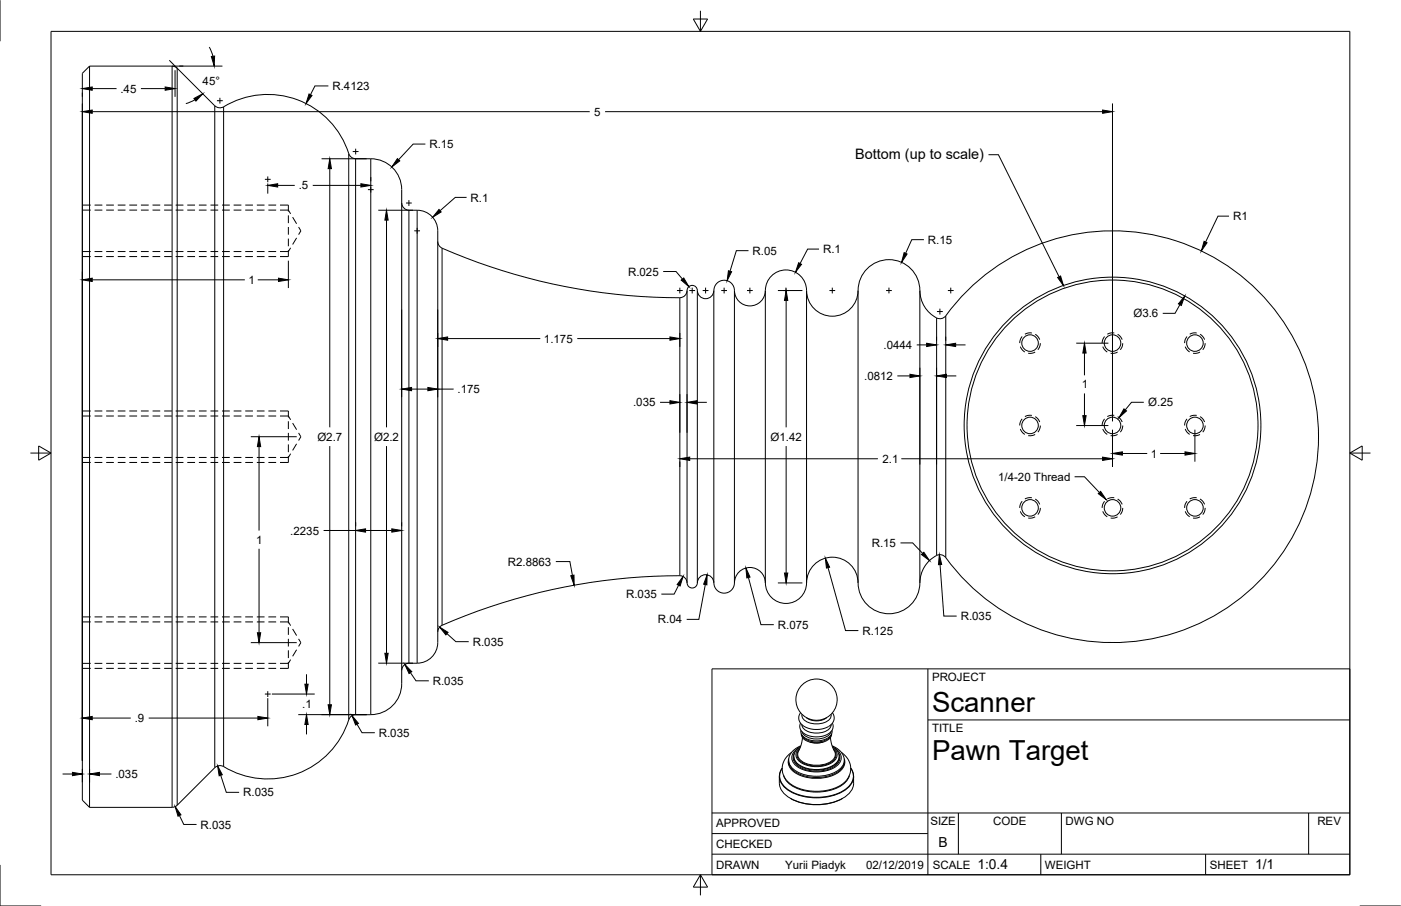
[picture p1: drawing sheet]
<svg xmlns="http://www.w3.org/2000/svg" width="432mm" height="279mm" viewBox="0 0 432 279" stroke-linecap="round" stroke-linejoin="round" font-family="sans-serif">
<!-- layer: Visible -->
<g fill="none" stroke="#000" stroke-width=".31">
<path d="M27.6 20.4l-2.2 2.2v224.2l2.2 2.2M27.6 20.4v228.6M27.6 20.4h25.4M53.1 20.4l.6 .1 .9 .5 11.6 11.6 1.3 .6 1.4-.3M68.9 32.9a26.3 26.3 0 0 1 38.8 14.9l1 .9 .9 .2M109.6 49a17.5 17.5 0 0 1 8.1 .6 10.2 10.2 0 0 1 6.1 11v148.2a9.9 9.9 0 0 1-9.5 11.6M123.8 62.6a2.25 2.25 0 0 0 2.2 2.2 8.8 8.8 0 0 1 6.3 1.3 7.9 7.9 0 0 1 2.6 6.6v117.4a55.3 55.3 0 0 1-.3 10.1 6.3 6.3 0 0 1-6 4.3 4.4 4.4 0 0 0-4.1 .7l-.7 1.5M134.9 74.5a2.21 2.21 0 0 0 1.4 2 182.8 182.8 0 0 0 73.2 15.3M214.9 89.6a1.67 1.67 0 0 0-1.9-1.6 1.67 1.67 0 0 0-1.3 2.2 2.21 2.21 0 0 1-2.2 1.6M214.9 89.6a2.53 2.53 0 0 0 2.6 2.5 2.53 2.53 0 0 0 2.5-2.5M220 89.6a3.2 3.2 0 0 1 3.2-3.2 3.2 3.2 0 0 1 3.2 3.2 4.8 4.8 0 0 0 4.7 4.7 4.8 4.8 0 0 0 4.8-4.7M283.5 89.6a9.6 9.6 0 0 0-10.1-9.5 9.6 9.6 0 0 0-9 10.6 8 8 0 0 1-9 6.7 8 8 0 0 1-6.9-8.8 6.3 6.3 0 0 0-6.8-5.3 6.3 6.3 0 0 0-5.8 6.3"/>
<path d="M283.5 89.6a9.5 9.5 0 0 0 5.2 8.4M288.7 98.1a2.24 2.24 0 0 0 2.8-.7 63.5 63.5 0 0 1 94-9.7 63.5 63.5 0 0 1-.4 94.5 63.5 63.5 0 0 1-94-10.6 2.5 2.5 0 0 0-3.3 .2 9.5 9.5 0 0 0-4.3 8M214.9 179.8a1.67 1.67 0 0 1-1.9 1.5 1.67 1.67 0 0 1-1.3-2.1 2.21 2.21 0 0 0-2.2-1.7 183.6 183.6 0 0 0-73.3 15.3M214.9 179.8a2.53 2.53 0 0 1 2.6-2.6 2.53 2.53 0 0 1 2.5 2.6M220 179.8a3.2 3.2 0 0 0 3.2 3.1 3.2 3.2 0 0 0 3.2-3.1 4.8 4.8 0 0 1 4.7-4.8 4.8 4.8 0 0 1 4.8 4.8M235.9 179.8a6.3 6.3 0 0 0 6.3 6.3 6.3 6.3 0 0 0 6.4-6.3 7.9 7.9 0 0 1 7.9-8 7.9 7.9 0 0 1 8 8 9.5 9.5 0 0 0 9.5 9.5 9.5 9.5 0 0 0 9.5-9.5M136.3 192.8a2.21 2.21 0 0 0-1.4 2M246.7 219.8l-.4 .8-.1 .9 .6 1.6 1.7 1.2 2.6 .7 2.8-.3 1.3-.6 1-.7 .7-1 .2-.9-.2-1-.4-.7M66.2 236.7l-11.6 11.6-.5 .4-1 .3M68.9 236.4l-1.4-.3-1.3 .6M107.5 221.9a26.2 26.2 0 0 1-38.6 14.5M109.6 220.4h4.7"/>
<path d="M109.6 220.4l-1.3 .4-.8 1.2M241.1 236.9l-.8 1.7-.1 2.9M244 232l-1.9 1.8-.9 2.3v2.1l.5 1.3 .7 1.2M246.7 223l-.2 1.3 .5 1.2 1.3 1 2 .6 2 .1 1.9-.4 1.4-.7 1-1.2a2.07 2.07 0 0 0-.1-1.9M246.8 230.2l-1.6 1.3-.4 .9-.2 1.1M246.8 230l-1.6 .9-1.2 1.1-.8 1.3-.1 1.5M246.8 225.2v.2a3.7 3.7 0 0 0 4 3l2.3-.1 2-.7 1.1-1 .2-1.4M247 226.3l.2 .9 .9 1 1.3 .6 1.9 .3 1.9-.1 1.8-.7 1-1 .3-1M247.3 227.4l-.3 2.1-.9 2.1M250.8 222.1a6.4 6.4 0 0 1-4.5-9.8 6.4 6.4 0 0 1 10.7 0 6.4 6.4 0 0 1-4.5 9.8M255.9 227.4l.4 2.1 .9 2.1M256.5 230l1.6 .9 1.2 1.1 .7 1.3 .2 1.5"/>
<path d="M256.5 230.2l1.5 1.3 .5 .9 .1 1.1M259.3 232l1.9 1.8 .9 2.3v2.1l-.5 1.3-.8 1.2M262.2 236.9l.8 1.7 .1 2.9M27.6 249h25.4M240.2 241.5a7 7 0 0 0 5.7 5.7 16.7 16.7 0 0 0 15.6-2.3 4.7 4.7 0 0 0 1.6-3.4M243.5 246.2a17.6 17.6 0 0 0 16.2 0"/>
<circle cx="317.5" cy="105.8" r="2.55"/>
<circle cx="342.9" cy="105.8" r="2.55"/>
<circle cx="368.3" cy="105.8" r="2.55"/>
<circle cx="317.5" cy="131.2" r="2.55"/>
<circle cx="342.9" cy="131.2" r="45.7"/>
<circle cx="342.9" cy="131.2" r="2.55"/>
<circle cx="342.9" cy="131.2" r="44.8"/>
<circle cx="368.3" cy="131.2" r="2.55"/>
<circle cx="317.5" cy="156.6" r="2.55"/>
<circle cx="342.9" cy="156.6" r="2.55"/>
<circle cx="368.3" cy="156.6" r="2.55"/>
</g>
<!-- layer: Visible Narrow -->
<g fill="none" stroke="#000" stroke-width=".31">
<path d="M53 20.4v228.6M54.6 21v227.3M66.2 32.6v204.1M68.9 32.9v203.5M107.5 47.4v174.6M109.6 49v171.4M114.3 49v171.4M126 64.8v139.7M128.6 64.8v139.7M136.2 76.5v116.3M209.5 91.8v85.7M211.8 89.6v90.2"/>
<path d="M214.9 89.6v90.2M220 89.6v90.2M226.4 89.6v90.2M235.9 89.6v90.2M248.6 89.6v90.2M264.5 89.6v90.2M283.5 89.6v90.2M288.7 98.1v73.2M291.5 97.4v74.6M240.2 239.4a7 7 0 0 0 5.7 5.7 16.7 16.7 0 0 0 15.6-2.3 4.7 4.7 0 0 0 1.6-3.4M241.1 236.9a4.5 4.5 0 0 0 1.7 6.6 16.9 16.9 0 0 0 18.5-.7 4.3 4.3 0 0 0 .9-5.9M241.5 239.2a7.7 7.7 0 0 0 6.2 4.6 14.8 14.8 0 0 0 12.8-2.4l1-1.5 .3-.7"/>
<path d="M243.1 234.5a5.7 5.7 0 0 0 4.9 4.4 12.1 12.1 0 0 0 11.4-2.4l.8-1.3v-.7M243.1 234.8a5.7 5.7 0 0 0 4.9 4.5 12.1 12.1 0 0 0 11.4-2.4l.8-1.3v-.8M243.1 234a4 4 0 0 0 2.8 4.8 13.1 13.1 0 0 0 13.1-1 3.4 3.4 0 0 0 1.2-3.8M244.7 233.3a5 5 0 0 0 4.7 3.8 8.8 8.8 0 0 0 8.9-2.5l.4-1.3M244.7 233.5a5 5 0 0 0 4.7 3.8 8.8 8.8 0 0 0 8.9-2.5l.4-1.3M244.9 232.3a2.99 2.99 0 0 0 1.6 4.3 10.6 10.6 0 0 0 11.6-1.1 2.64 2.64 0 0 0 .4-3.2M246 230.7a3.3 3.3 0 0 0-2 3.2 3.3 3.3 0 0 0 2.3 2.9 11.3 11.3 0 0 0 12.1-1.1 3.1 3.1 0 0 0-1.1-5M246.1 231.6a2.75 2.75 0 0 0 2.1 3.8 8.4 8.4 0 0 0 8.6-1.2 2.14 2.14 0 0 0 .4-2.6M246.4 231a2.62 2.62 0 0 0 1.4 4.4 9 9 0 0 0 9.1-.9 2.28 2.28 0 0 0 0-3.5M246.6 230.5a2.7 2.7 0 0 0-1.3 2.7 2.7 2.7 0 0 0 2.1 2.3 9.3 9.3 0 0 0 9.9-1 2.49 2.49 0 0 0-.6-4M247.1 223.4a3.5 3.5 0 0 0 3.6 2.6 5.1 5.1 0 0 0 5.4-2.1l.1-.5M247.2 225.6a4.6 4.6 0 0 0 5.3 2.3l2.1-.7a2.62 2.62 0 0 0 1.5-1.6"/>
<path d="M247.2 220.3a3.1 3.1 0 0 0 3.4 2.9 5.6 5.6 0 0 0 5.4-1.9l.1-1M247.2 226.7a5.5 5.5 0 0 0 6.7 1.8l1.6-.9 .6-.9M248.5 221.3a5.4 5.4 0 0 0 6.3 0M249.6 228.8l2.4 .3 1.7-.3M250.8 222.1h1.7M242.5 240.7a13.6 13.6 0 0 0 12.6 3l2-.6 1.8-.8 1.9-1.6"/>
</g>
<!-- layer: Hidden -->
<g fill="none" stroke="#000" stroke-width=".31">
<path d="M25.4 64.8h2.6M25.4 77.6h2.6M29.1 64.8h2.4M29.1 77.6h2.4M32.7 64.8h2.4M32.7 77.6h2.4M36.3 64.8h2.4M36.3 77.6h2.4M39.9 64.8h2.3M39.9 77.6h2.3M43.4 64.8h2.4M43.4 77.6h2.4"/>
<path d="M47 64.8h2.4M47 77.6h2.4M50.6 64.8h2.4M50.6 77.6h2.4M54.1 64.8h2.4M54.1 77.6h2.4M57.7 64.8h2.4M57.7 77.6h2.4M61.3 64.8h2.4M61.3 77.6h2.4M64.9 64.8h2.3M64.9 77.6h2.3"/>
<path d="M68.4 64.8h2.4M68.4 77.6h2.4M72 64.8h2.4M72 77.6h2.4M75.6 64.8h2.4M75.6 77.6h2.4M79.2 64.8h2.3M79.2 77.6h2.3M82.7 64.8h2.4M82.7 77.6h2.4M86.3 64.8h2.6l.7 1.2M88.9 63.2v2"/>
<path d="M88.9 66.4v2.4M88.9 70v2.4M88.9 73.6v2.3M88.9 77.1v2M89.6 76.4l-.7 1.2h-2.6M90.2 67l1.2 2M91.4 73.4l-1.2 2M92 70l.7 1.2-.7 1.1M314.5 106.9l.4 .8 1 .8M315 103.8l-.5 1-.2 1M318 102.7h-.9l-1.2 .4M319 108.6l-.9 .3h-1.2"/>
<path d="M319.1 103.1l.7 .6 .6 1.1M320.6 105.8l-.2 1.3-.5 .8M339.9 106.9l.4 .8 1 .8M340.4 103.8l-.5 1-.2 1M343.4 102.7h-.9l-1.2 .4M344.4 108.6l-.9 .3h-1.2M344.5 103.1l.7 .6 .6 1.1M346 105.8l-.2 1.3-.5 .8M365.3 106.9l.4 .8 1 .8M365.8 103.8l-.5 1-.2 1M368.8 102.7h-.9l-1.2 .4M369.8 108.6l-.9 .3h-1.2"/>
<path d="M369.9 103.1l.7 .6 .6 1.1M371.4 105.8l-.2 1.3-.5 .8M25.4 128.3h2.6M29.1 128.3h2.4M32.7 128.3h2.4M36.3 128.3h2.4M39.9 128.3h2.3M43.4 128.3h2.4M47 128.3h2.4M50.6 128.3h2.4M54.1 128.3h2.4M57.7 128.3h2.4"/>
<path d="M61.3 128.3h2.4M64.9 128.3h2.3M68.4 128.3h2.4M72 128.3h2.4M75.6 128.3h2.4M79.2 128.3h2.3M82.7 128.3h2.4M86.3 128.3h2.6l.7 1.2M88.9 126.7v2M88.9 129.9v2.4M88.9 133.5v2.4M88.9 137.1v2.3"/>
<path d="M89.6 139.9l-.7 1.2h-2.6M90.2 130.5l1.2 2M91.4 136.9l-1.2 2M92 133.5l.7 1.2-.7 1.1M314.5 132.3l.4 .8 1 .9M315 129.2l-.5 1-.2 1M318 128.1l-1.4 .1-.7 .3M319 134l-.9 .3h-1.2M319.1 128.5l.7 .6 .6 1.1M320.6 131.2l-.2 1.3-.5 .8M339.9 132.3l.4 .8 1 .9M340.4 129.2l-.5 1-.2 1"/>
<path d="M343.4 128.1l-1.4 .1-.7 .3M344.4 134l-.9 .3h-1.2M344.5 128.5l.7 .6 .6 1.1M346 131.2l-.2 1.3-.5 .8M365.3 132.3l.4 .8 1 .9M365.8 129.2l-.5 1-.2 1M368.8 128.1l-1.4 .1-.7 .3M369.8 134l-.9 .3h-1.2M369.9 128.5l.7 .6 .6 1.1M371.4 131.2l-.2 1.3-.5 .8M25.4 141.1h2.6M29.1 141.1h2.4"/>
<path d="M32.7 141.1h2.4M36.3 141.1h2.4M39.9 141.1h2.3M43.4 141.1h2.4M47 141.1h2.4M50.6 141.1h2.4M54.1 141.1h2.4M57.7 141.1h2.4M61.3 141.1h2.4M64.9 141.1h2.3M68.4 141.1h2.4M72 141.1h2.4"/>
<path d="M75.6 141.1h2.4M79.2 141.1h2.3M82.7 141.1h2.4M88.9 140.6v2M314.5 157.7l.4 .8 1 .9M315 154.6l-.5 1-.2 1M318 153.5h-.9l-1.2 .4M319 159.4l-.9 .3h-1.2M319.1 153.9l.7 .6 .6 1.1M320.6 156.6l-.2 1.3-.5 .8M339.9 157.7l.4 .8 1 .9M340.4 154.6l-.5 1-.2 1"/>
<path d="M343.4 153.5h-.9l-1.2 .4M344.4 159.4l-.9 .3h-1.2M344.5 153.9l.7 .6 .6 1.1M346 156.6l-.2 1.3-.5 .8M365.3 157.7l.4 .8 1 .9M365.8 154.6l-.5 1-.2 1M368.8 153.5h-.9l-1.2 .4M369.8 159.4l-.9 .3h-1.2M369.9 153.9l.7 .6 .6 1.1M371.4 156.6l-.2 1.3-.5 .8M25.4 191.8h2.6M29.1 191.8h2.4"/>
<path d="M32.7 191.8h2.4M36.3 191.8h2.4M39.9 191.8h2.3M43.4 191.8h2.4M47 191.8h2.4M50.6 191.8h2.4M54.1 191.8h2.4M57.7 191.8h2.4M61.3 191.8h2.4M64.9 191.8h2.3M68.4 191.8h2.4M72 191.8h2.4"/>
<path d="M75.6 191.8h2.4M79.2 191.8h2.3M82.7 191.8h2.4M86.3 191.8h2.6l.7 1.1M88.9 190.2v2M88.9 193.4v2.4M88.9 197v2.4M90.2 194l1.2 2M92 197l.7 1.2-.7 1.1M25.4 204.6h2.6M29.1 204.6h2.4M32.7 204.6h2.4"/>
<path d="M36.3 204.6h2.4M39.9 204.6h2.3M43.4 204.6h2.4M47 204.6h2.4M50.6 204.6h2.4M54.1 204.6h2.4M57.7 204.6h2.4M61.3 204.6h2.4M64.9 204.6h2.3M68.4 204.6h2.4M72 204.6h2.4M75.6 204.6h2.4"/>
<path d="M79.2 204.6h2.3M82.7 204.6h2.4M88.9 200.6v2.3M88.9 204.1v2M89.6 203.4l-.7 1.2h-2.6M91.4 200.4l-1.2 2"/>
</g>
<!-- layer: Hidden Narrow -->
<g fill="none" stroke="#000" stroke-width=".31">
<path d="M25.4 63.2h2.6M25.4 79.1h2.6M29.1 63.2h2.4M29.1 79.1h2.4M32.7 63.2h2.4M32.7 79.1h2.4M36.3 63.2h2.4M36.3 79.1h2.4M39.9 63.2h2.3M39.9 79.1h2.3M43.4 63.2h2.4M43.4 79.1h2.4"/>
<path d="M47 63.2h2.4M47 79.1h2.4M50.6 63.2h2.4M50.6 79.1h2.4M54.1 63.2h2.4M54.1 79.1h2.4M57.7 63.2h2.4M57.7 79.1h2.4M61.3 63.2h2.4M61.3 79.1h2.4M64.9 63.2h2.3M64.9 79.1h2.3"/>
<path d="M68.4 63.2h2.4M68.4 79.1h2.4M72 63.2h2.4M72 79.1h2.4M75.6 63.2h2.4M75.6 79.1h2.4M79.2 63.2h2.3M79.2 79.1h2.3M82.7 63.2h2.4M82.7 79.1h2.4M86.3 63.2h2.6M86.3 79.1h2.6"/>
<path d="M25.4 126.7h2.6M29.1 126.7h2.4M32.7 126.7h2.4M36.3 126.7h2.4M39.9 126.7h2.3M43.4 126.7h2.4M47 126.7h2.4M50.6 126.7h2.4M54.1 126.7h2.4M57.7 126.7h2.4M61.3 126.7h2.4M64.9 126.7h2.3"/>
<path d="M68.4 126.7h2.4M72 126.7h2.4M75.6 126.7h2.4M79.2 126.7h2.3M82.7 126.7h2.4M86.3 126.7h2.6M25.4 142.6h2.6M29.1 142.6h2.4M32.7 142.6h2.4M36.3 142.6h2.4M39.9 142.6h2.3M43.4 142.6h2.4"/>
<path d="M47 142.6h2.4M50.6 142.6h2.4M54.1 142.6h2.4M57.7 142.6h2.4M61.3 142.6h2.4M64.9 142.6h2.3M68.4 142.6h2.4M72 142.6h2.4M75.6 142.6h2.4M79.2 142.6h2.3M82.7 142.6h2.4M86.3 142.6h2.6"/>
<path d="M25.4 190.2h2.6M29.1 190.2h2.4M32.7 190.2h2.4M36.3 190.2h2.4M39.9 190.2h2.3M43.4 190.2h2.4M47 190.2h2.4M50.6 190.2h2.4M54.1 190.2h2.4M57.7 190.2h2.4M61.3 190.2h2.4M64.9 190.2h2.3"/>
<path d="M68.4 190.2h2.4M72 190.2h2.4M75.6 190.2h2.4M79.2 190.2h2.3M82.7 190.2h2.4M86.3 190.2h2.6M25.4 206.1h2.6M29.1 206.1h2.4M32.7 206.1h2.4M36.3 206.1h2.4M39.9 206.1h2.3M43.4 206.1h2.4"/>
<path d="M47 206.1h2.4M50.6 206.1h2.4M54.1 206.1h2.4M57.7 206.1h2.4M61.3 206.1h2.4M64.9 206.1h2.3M68.4 206.1h2.4M72 206.1h2.4M75.6 206.1h2.4M79.2 206.1h2.3M82.7 206.1h2.4M86.3 206.1h2.6"/>
</g>
<!-- layer: Border -->
<path d="M0 0v12.7M15.7 9.7h400.3v260.1h-400.3zM213.7 5.9h4.4l-2.2 3.8zM215.9 3.3v6.4M9.4 139.7h6.3M11.9 137.5l3.8 2.2-3.8 2.2zM416 139.7h6.4M416 139.7l3.8-2.2v4.4zM0 266.7v12.7h12.7M215.9 269.8l2.2 3.8h-4.4zM215.9 269.8v6.3M419.1 279.4h12.7" fill="none" stroke="#000" stroke-width=".31"/>
<!-- layer: Titleblock -->
<path d="M219.4 206.3h196.6v63.5h-196.6zM286 206.3v63.5M286 222h130M219.4 257.1h66.6M219.4 250.7h196.6M295.4 250.7v12.7M327.1 250.7v12.7M403.3 250.7v12.7M219.4 263.4h196.6M320.8 263.4v6.4M371.6 263.4v6.4" fill="none" stroke="#000" stroke-width=".31"/>
<!-- layer: Annotations -->
<path d="M326 85.6l.9-.5 .9 3zM338.5 152.2l.7-.7 1.8 2.6z" fill="#000" stroke="#000" stroke-width=".31"/>
<path d="M304.7 47.7h3l18.7 37.6M331.2 147h3l4.7 4.9" fill="none" stroke="#000" stroke-width=".31"/>
<!-- layer: Dimensions -->
<g fill="none" stroke="#000" stroke-width=".31">
<path d="M52.2 18.6l2.4 2.4M64.5 14.5l1.1 2.8M25.4 28.6v1.3M25.4 31.9v202.7M28.4 27.3h7.5M28.4 34.4h153.4M43.4 27.3h7.5M53 20.4h15.6M54 21.7v8.2M60.1 30.8l-2.8 1.2M101.2 26.5h-4.1l-1.4 2.7M186.5 34.4h153.3"/>
<path d="M342.9 31.9v98.1M82.5 56.6v3.1M85.6 57.2h5.2M96.4 57.2h14.8M99.1 49h13.9M101.6 52v79.8M114.3 54.6v1.3M131.1 44.4h-3.8l-4.5 4.9M116.6 64.8h10.7M119.1 67.9v63.9M143.8 60.9h-3.5l-4.7 4.1M230.7 77.3h-3.8l-1.9 6.4"/>
<path d="M252.4 76.8h-3.5l-2.3 4.5M284.8 73.9h-3.8l-1.9 4.2M378.8 66.7h-3.4l-3.8 7.9M28.4 86.3h47.1M79.4 86.3h6.4M88.9 80.4v8.4M123.8 95.4v27.1M134.9 95.4v27.1M204.4 83.7h4l1.9 2.4M239.8 89.6h7.5M242.3 92.6v39.2M363.6 94l-1.4 2.6h-3.8"/>
<path d="M126.9 120h5M134.9 120h4.9M138 104.4h28.5M177.9 104.4h28.6M209.5 102.7v4.3M276.6 115.9h3.9M282.6 106.4h3M283.5 113.4v29.9M288.6 103.8v1.3M288.6 113.4v29.9M291.5 103.8v1.3M291.7 115.9h3"/>
<path d="M294.5 106.4h3.1M331.7 105.8h9.9M334.2 108.9v6.8M77.3 134.7h14.2M79.8 137.7v25.9M101.6 137.6v79.7M119.1 137.6v63.9M203.4 124.1h3.1M209.5 121.5v12M211.8 121.5v12M214.8 124.1h3M242.3 137.6v39.1"/>
<path d="M331.7 131.2h9.9M334.2 121.3v6.9M342.9 132.5v11.5M345.9 139.8h7.7M352.5 124.1h-3.8l-1.9 2.3M357.6 139.8h7.6M368.3 132.5v9.9M209.5 142.3v1.7M212.6 141.5h58M277.8 141.5h62M79.8 169.2v25.9M99.7 163.6h9.9"/>
<path d="M109.6 161.1v1.2M112.7 163.6h8.1M123.8 161.1v1.2M171.3 173.2h4.3l.8 4.3M230.7 178.1l3.8 14.5h4M239.8 179.8h7.5M255.2 175l5.4 19.5h4M277.5 167.4h3.8l3.1 3.2M289.7 174.1l1.2 15.9h4M77.3 198.2h14.2M137.8 195.4l2.7 2.5h4M209.1 180.5l-1.3 2.7h-4"/>
<path d="M217.4 180.3l-2 10.7h-3.8M82.5 215.3v8.7M83.8 214h13.2M94.5 207.9v3.1M116.6 204.5h10.7M126.5 207.4l1.7 2.6h4M19.3 238.7h3M25.4 237.1v4.1M27.6 237.1v4.1M28.4 221.4h11.9M30.6 238.7h3.8M45.8 221.4h33.7"/>
<path d="M68 239.1l1.7 5.2h4M91.9 220.4h21.1M94.5 223.4v3.1M110 223.3l1.6 2.7h3.9M55.3 251.5l1.3 2.8h4"/>
</g>
<g fill="#000" stroke="#000" stroke-width=".31">
<path d="M65.1 17.4l1-.1-.1 3.1zM25.4 27.3l3-.5v1zM25.4 34.4l3-.5v1zM50.9 26.8l3.1 .5-3.1 .5zM59.8 30.4l2.7-1.5-2.1 2.3zM95.2 29l1 .4-1.9 2.5zM339.8 33.9l3.1 .5-3.1 .5zM82.5 57.2l3.1-.5v1zM101.6 49l.6 3h-1.1zM111.2 56.7l3.1 .5-3.1 .5zM122.5 48.9l.7 .7-2.4 1.9zM119.1 64.8l.5 3.1h-1z"/>
<path d="M135.3 64.6l.7 .8-2.7 1.6zM278.7 77.9l.9 .4-1.7 2.6zM371.1 74.4l.9 .5-1.7 2.5zM25.4 86.3l3-.5v1zM85.8 85.8l3.1 .5-3.1 .5zM210 86.4l.7-.7 1.6 2.7zM224.5 83.5l1 .3-1.4 2.8zM242.3 89.6l.5 3h-1zM246.1 81l.9 .5-1.8 2.5zM365.1 91.3l-1 2.9-.9-.5zM123.8 120l3.1-.5v1zM131.9 119.5l3 .5-3 .5z"/>
<path d="M134.9 104.4l3.1-.5v1zM206.5 103.9l3 .5-3 .5zM280.5 115.4l3 .5-3 .5zM285.6 105.9l3 .5-3 .5zM288.6 115.9l3.1-.5v1zM291.5 106.4l3-.5v1zM334.2 105.8l.6 3.1h-1.1zM79.8 134.7l.5 3h-1zM206.5 123.6l3 .5-3 .5zM211.8 124.1l3-.5v1zM333.7 128.2h1.1l-.6 3zM342.9 139.8l3-.5v1.1z"/>
<path d="M346.4 126.1l.8 .6-2.3 2.1zM365.2 139.3l3.1 .5-3.1 .6zM209.5 141.5l3.1-.5v1zM339.8 141l3.1 .5-3.1 .5zM109.6 163.6l3.1-.5v1zM120.8 163.1l3 .5-3 .5zM175.9 177.5l1-.1 .1 3zM229.9 175.2l1.3 2.8-1 .2zM241.8 176.7h1l-.5 3.1zM254.4 172.1l1.3 2.8-1 .3zM284 171l.7-.7 1.8 2.6zM289.5 171l.7 3.1h-1z"/>
<path d="M79.3 195.1h1l-.5 3.1zM135.5 193.4l2.6 1.6-.7 .8zM210.5 177.8l-.9 2.9-.9-.4zM217.9 177.3v3.1l-1-.2zM94 211h1l-.5 3zM101.1 217.3h1.1l-.6 3.1zM118.6 201.5h1l-.5 3zM124.8 204.9l2.1 2.2-.8 .6zM22.3 238.2l3.1 .5-3.1 .5zM25.4 221.4l3-.5v1.1zM27.6 238.7l3-.5v1zM67.1 236.2l1.4 2.7-1 .3z"/>
<path d="M79.5 220.9l3 .5-3 .6zM94.5 220.4l.5 3h-1zM108.5 220.7l2 2.4-.9 .5zM54 248.8l1.8 2.5-.9 .4z"/>
</g>
<!-- layer: Center Lines -->
<g fill="none" stroke="#000" stroke-width=".31">
<path d="M66.9 31.1h1.8M67.8 30.2v1.7M81.6 55.3h1.8M82.5 54.4v1.8M108.7 46.7h1.8M109.6 45.8v1.8M113.4 58.5h1.8M114.3 57.6v1.8M125.1 62.6h1.8M126 61.7v1.8M127.7 71.2h1.8M128.6 70.3v1.8"/>
<path d="M208.6 89.6h1.8M209.5 88.7v1.8M212.4 89.6h1.8M213.3 88.7v1.8M216.6 89.6h1.8M217.5 88.7v1.8M222.3 89.6h1.8M223.2 88.7v1.8M230.2 89.6h1.8M231.1 88.7v1.8M241.3 89.6h1.8M242.2 88.7v1.8"/>
<path d="M255.6 89.6h1.8M256.5 88.7v1.8M273.1 89.6h1.8M274 88.7v1.8M288.8 96.1h1.8M289.7 95.2v1.8M292.1 89.6h1.8M293 88.7v1.8M81.6 214h1.8M82.5 213.1v1.8"/>
</g>
<g font-size="8.5">
<text x="287.3" y="219.5">Scanner</text>
<text x="287.3" y="234.5">Pawn Target</text>
</g>
<text font-size="4.4" x="263.6" y="48.9">Bottom (up to scale)</text>
<g font-size="4.3">
<text x="289.3" y="261.2">B</text>
<text x="301.2" y="268.1">1:0.4</text>
<text x="386.8" y="268.1">1/1</text>
</g>
<g font-size="3.5">
<text x="37.1" y="28.6">.45</text>
<text x="62.5" y="26.4">45°</text>
<text x="102.5" y="27.7">R.4123</text>
<text x="183.1" y="35.7">5</text>
<text x="132.3" y="45.7">R.15</text>
<text x="92.1" y="58.4">.5</text>
<text x="145.1" y="62.1">R.1</text>
<text x="380" y="67.9">R1</text>
<text x="286" y="75.2">R.15</text>
<text x="231.9" y="78.5">R.05</text>
<text x="253.7" y="78.1">R.1</text>
<text x="76.6" y="87.6">1</text>
<text x="193.6" y="85">R.025</text>
<text x="349.3" y="97.8">Ø3.6</text>
<text x="167.7" y="105.7">1.175</text>
<text x="272.3" y="107.6">.0444</text>
<text x="266.4" y="117.2">.0812</text>
<text x="333.4" y="119.8">1</text>
<text x="141" y="121.2">.175</text>
<text x="195.1" y="125.3">.035</text>
<text x="353.9" y="125.3">Ø.25</text>
<text x="97.8" y="135.9">Ø2.7</text>
<text x="115.3" y="135.9">Ø2.2</text>
<text x="237.5" y="135.9">Ø1.42</text>
<text x="272" y="142.7">2.1</text>
<text x="354.7" y="141.1">1</text>
<text x="307.6" y="148.3">1/4-20 Thread</text>
<text x="79" y="167.7">1</text>
<text x="89.5" y="164.8">.2235</text>
<text x="268.7" y="168.7">R.15</text>
<text x="156.5" y="174.4">R2.8863</text>
<text x="193" y="184.5">R.035</text>
<text x="296.1" y="191.2">R.035</text>
<text x="202.8" y="192.3">R.04</text>
<text x="239.7" y="193.9">R.075</text>
<text x="265.8" y="195.7">R.125</text>
<text x="145.7" y="199.1">R.035</text>
<text x="133.4" y="211.2">R.035</text>
<text x="287.3" y="210.1">PROJECT</text>
<text x="93.2" y="218.5">.1</text>
<text x="41.5" y="222.7">.9</text>
<text x="116.8" y="227.2">R.035</text>
<text x="287.3" y="225.8">TITLE</text>
<text x="35.6" y="239.9">.035</text>
<text x="75" y="245.6">R.035</text>
<text x="61.8" y="255.5">R.035</text>
<text x="220.7" y="255.2">APPROVED</text>
<text x="286.7" y="254.5">SIZE</text>
<text x="306.1" y="254.5">CODE</text>
<text x="328.4" y="254.5">DWG NO</text>
<text x="406" y="254.5">REV</text>
<text x="220.7" y="261.5">CHECKED</text>
<text x="220.7" y="267.9">DRAWN</text>
<text x="242" y="267.9">Yurii Piadyk</text>
<text x="267" y="267.9">02/12/2019</text>
<text x="287.5" y="267.9">SCALE</text>
<text x="322.1" y="267.9">WEIGHT</text>
<text x="372.9" y="267.9">SHEET</text>
</g>
</svg>
